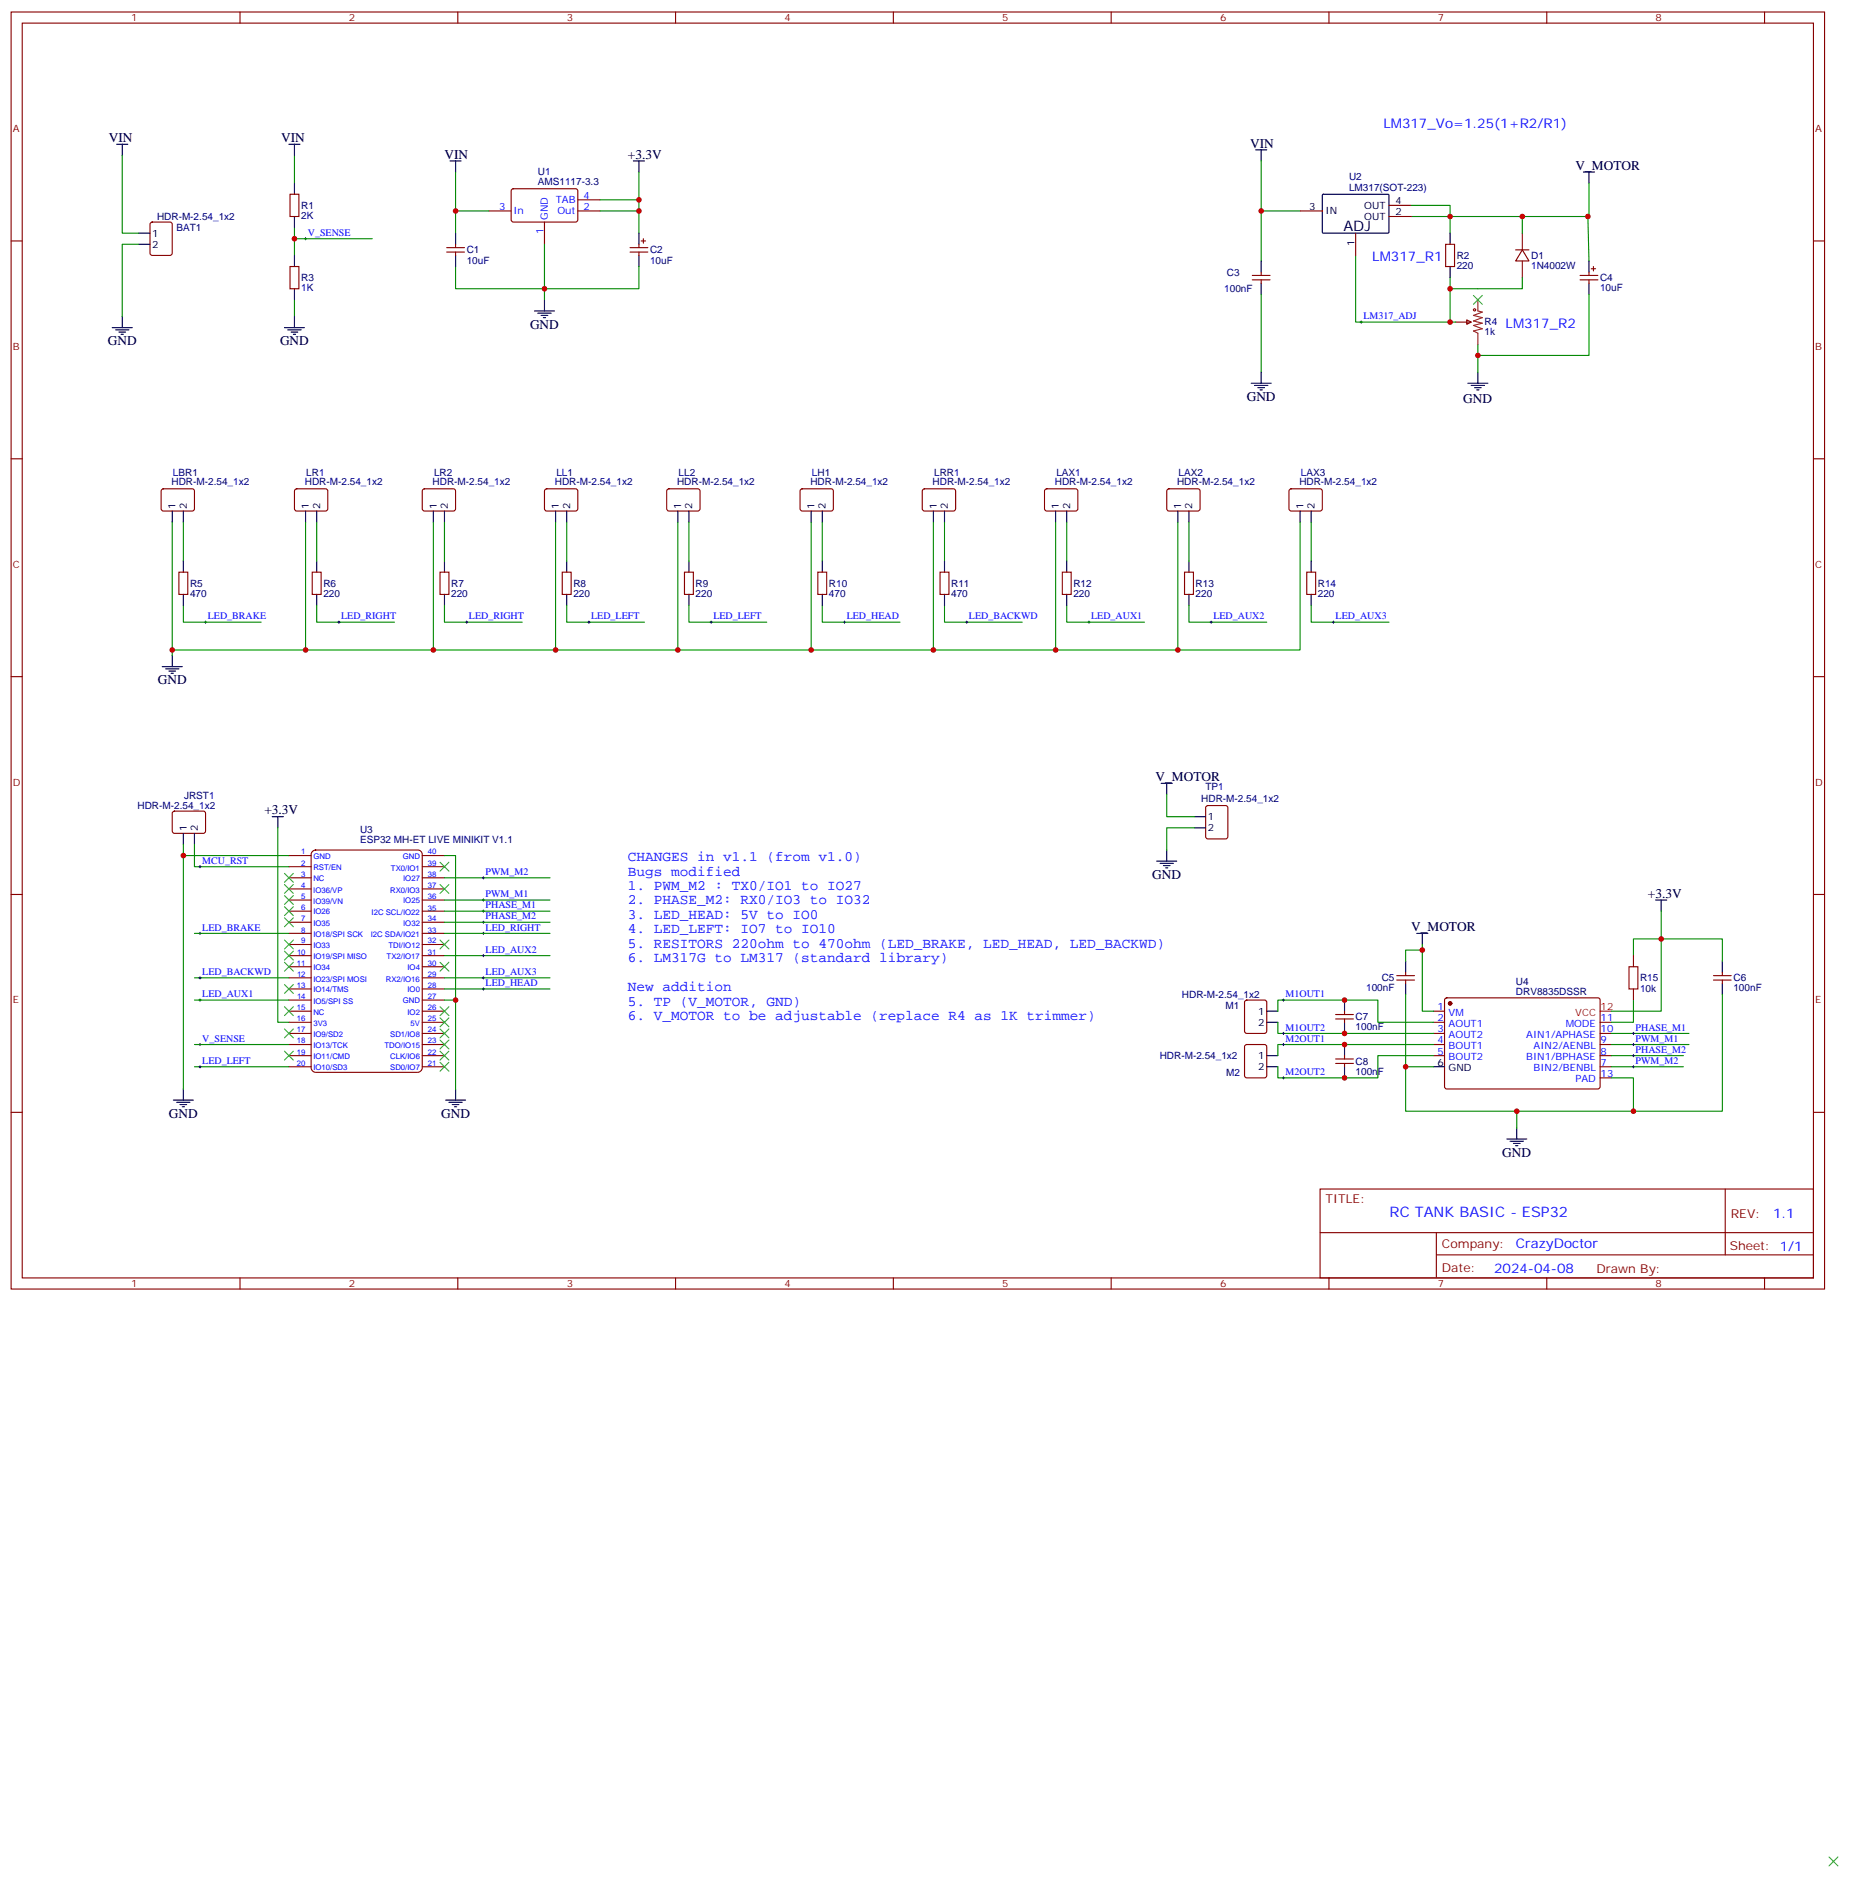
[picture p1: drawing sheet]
<svg xmlns="http://www.w3.org/2000/svg" width="587mm" height="596mm" viewBox="0 0 587 596" stroke-linecap="round" stroke-linejoin="round" font-family="sans-serif">
<g fill="none" stroke="#870000" stroke-width=".35">
<path d="M3.5 3.8h575.8v405.4h-575.8zM7.1 7.3h568.6v398.3h-568.6zM76.2 3.8v3.5M145.3 3.8v3.5M214.5 3.8v3.5M283.6 3.8v3.5M352.8 3.8v3.5M421.9 3.8v3.5M491.1 3.8v3.5M560.2 3.8v3.5M3.5 76.5h3.6M47.9 70.7l.4-.2h5.7l.6 .4 .1 9.5-.5 .6-5.9 .1-.6-.5-.1-9.4z"/>
<path d="M92.1 61.7h2.8v7h-2.8zM141.8 78.6h5.7M144.6 77.5v1.1M155.2 67h7.1M162.5 60.1l.5-.2 20 .1 .4 .6v9.5l-.7 .4-20-.1-.4-.6v-9.2zM172.9 70.5v7M183.4 67h7.1M183.4 63.4h7.1M200 78.6h5.7M202.8 77.5v1.1M203.6 76.5h1.4M204.3 75.8v1.4"/>
<path d="M412.7 67h7.1M430.4 74v7.1M441 65.2h7M441 68.7h7M459 77.5h2.8v7.1h-2.8zM481.2 79.3h4.2M483.3 79.3l2.1 3.5h-4.2zM483.3 74v5.3M575.7 76.5h3.6M92.1 84.6h2.8v7.1h-2.8zM141.8 80h5.7M144.6 80v1.1"/>
<path d="M200 80h5.7M202.8 80v1.1M397.6 88.8h5.6M397.6 87.4h5.6M400.4 86.4v1M400.4 88.8v1.1M483.3 82.8v5.3M501.6 88.8h5.7M501.6 87.4h5.7M504.5 86.4v1M504.5 88.8v1.1M505.2 85.3h1.4"/>
<path d="M505.9 84.6v1.4M462.1 102.2h5M465.7 101.5l1.4 .7-1.4 .7zM3.5 145.6h3.6M51.4 155.4l.5-.2h9.4l.4 .7v5.9l-.7 .4-9.4-.1-.4-.6v-5.6zM93.7 155.4l.5-.2h9.4l.5 .7-.1 5.9-.6 .4-9.5-.1-.4-.6v-5.6zM134.3 155.4l.5-.2h9.4l.4 .7v5.9l-.7 .4-9.4-.1-.4-.6v-5.6zM173.1 155.4l.5-.2h9.4l.4 .7v5.9l-.7 .4-9.4-.1-.4-.6v-5.6zM211.9 155.4l.5-.2h9.4l.4 .7v5.9l-.7 .4-9.4-.1-.4-.6v-5.6zM254.2 155.4l.5-.2h9.5l.4 .7-.1 5.9-.6 .4-9.5-.1-.4-.6v-5.6zM293 155.4l.5-.2h9.5l.4 .7-.1 5.9-.6 .4-9.5-.1-.4-.6v-5.6zM331.8 155.4l.5-.2h9.5l.4 .7-.1 5.9-.6 .4-9.5-.1-.4-.6v-5.6z"/>
<path d="M370.7 155.4l.4-.2h9.5l.4 .7-.1 5.9-.6 .4-9.5-.1-.4-.6v-5.6zM409.5 155.4l.4-.2h9.5l.4 .7-.1 5.9-.6 .4-9.4-.1-.5-.6v-5.6zM575.7 145.6h3.6M56.8 181.6h2.8v7.1h-2.8zM99.1 181.6h2.9v7.1h-2.9zM139.7 181.6h2.8v7.1h-2.8zM178.5 181.6h2.8v7.1h-2.8zM217.3 181.6h2.8v7.1h-2.8zM259.6 181.6h2.9v7.1h-2.9zM298.4 181.6h2.9v7.1h-2.9zM337.3 181.6h2.8v7.1h-2.8zM376.1 181.6h2.8v7.1h-2.8z"/>
<path d="M414.9 181.6h2.8v7.1h-2.8zM3.5 214.8h3.6M575.7 214.8h3.6M54.9 257.7l.5-.2h9.4l.5 .7-.1 5.9-.6 .4-9.5-.1-.4-.6v-5.6zM383 255.9l.5-.2h5.6l.7 .4v9.5l-.4 .6-5.9 .1-.7-.5v-9.4zM91.7 275.1h7.1M91.7 271.6h7.1M91.7 278.6h7.1M134.1 275.1h7M134.1 271.6h7M134.1 278.6h7M3.5 283.9h3.6"/>
<path d="M91.7 282.2h7.1M91.7 285.7h7.1M91.7 296.3h7.1M91.7 289.2h7.1M91.7 292.7h7.1M91.7 299.8h7.1M134.1 282.2h7M134.1 285.7h7M134.1 296.3h7M134.1 289.2h7M134.1 292.7h7M134.1 299.8h7"/>
<path d="M575.7 283.9h3.6M91.7 310.4h7.1M91.7 303.3h7.1M91.7 317.4h7.1M91.7 306.8h7.1M91.7 313.9h7.1M134.1 310.4h7M134.1 303.3h7M134.1 317.4h7M134.1 306.8h7M134.1 313.9h7M395.3 317.6l.5-.2h5.7l.6 .5 .1 9.4-.5 .7h-5.9l-.6-.4-.1-9.5z"/>
<path d="M443.4 311.1h5.7M443.4 309.7h5.7M446.3 308.6v1.1M446.3 311.1v1M458.8 316.9l.5-.2 48.3 .1 .4 .6-.1 27.8-.6 .5-48.3-.1-.4-.7v-27.5zM518.6 303.3v3.5M518.6 313.9v3.5M544 311.1h5.6M544 309.7h5.6M546.8 308.6v1.1M546.8 311.1v1M91.7 321h7.1"/>
<path d="M91.7 324.5h7.1M91.7 328h7.1M91.7 331.5h7.1M91.7 335.1h7.1M91.7 338.6h7.1M134.1 321h7M134.1 324.5h7M134.1 328h7M134.1 331.5h7M134.1 335.1h7M134.1 338.6h7M395.3 331.7l.5-.2h5.7l.6 .5 .1 9.4-.5 .7h-5.9l-.6-.4-.1-9.5z"/>
<path d="M424 323.4h5.7M424 322h5.7M424 337.5h5.7M424 336.1h5.7M426.9 321v1M426.9 323.4v1.1M426.9 335.1v1M426.9 337.5v1.1M455.1 321h3.5M455.1 324.5h3.5M455.1 328h3.5M455.1 331.5h3.5"/>
<path d="M455.1 335.1h3.5M508 324.5h3.5M508 328h3.5M508 331.5h3.5M508 335.1h3.5M508 338.6h3.5M3.5 353.1h3.6M508 342.1h3.5M575.7 353.1h3.6M419.1 377.4h156.6v28.2h-156.6zM547.7 377.4v20.9M419.1 391.2h156.5"/>
<path d="M456 398.3h119.6M456 391.2v14.2M76.2 405.6v3.6M145.3 405.6v3.6M214.5 405.6v3.6M283.6 405.6v3.6M352.8 405.6v3.6M421.9 405.6v3.6M491.1 405.6v3.6M560.2 405.6v3.6"/>
</g>
<g fill="none" stroke="#008700" stroke-width=".35">
<path d="M38.8 49.3v24.7h5.3M93.5 49.3v8.8M144.6 54.6v12.4M202.8 54.6v8.8M400.4 51.1v31.7M504.5 58.1v10.6h-56.5M44.1 77.5h-5.3v23M93.5 72.2v8.9M93.5 75.8h24.7M155.2 67h-10.6v7M172.9 77.5v17.7M190.5 67h12.3v7"/>
<path d="M190.5 63.4h12.3v3.6M400.4 67h12.3M448 65.2h12.4v8.8M483.3 68.7v5.3M504.1 68.7l.4 14.1M93.5 95.2v5.3M144.6 84.6v7.1h58.2v-7.1M400.4 93.4v24.7M430.4 81.1v21.1h31.7M460.4 88.1v3.6h22.9v-3.6M460.4 91.7v10.5M504.5 93.4v19.4h-35.3"/>
<path d="M469.2 109.3v8.8M54.7 165.7v42.4M58.2 165.7v12.4M97 165.7v40.6M100.5 165.7v12.4M137.6 165.7v40.6M141.1 165.7v12.4M176.4 165.7v40.6M179.9 165.7v12.4M215.2 165.7v40.6M218.7 165.7v12.4M257.5 165.7v40.6"/>
<path d="M261.1 165.7v12.4M296.3 165.7v40.6h-241.6M299.9 165.7v12.4M335.1 165.7v40.6h-38.8M338.7 165.7v12.4M373.9 165.7v40.6h-38.8M377.5 165.7v12.4M412.7 165.7v40.6h-38.8M416.3 165.7v12.4M58.2 192.2v5.3h24.7M100.5 192.2v5.3h24.7M141.1 192.2v5.3h24.7"/>
<path d="M179.9 192.2v5.3h24.7M218.7 192.2v5.3h24.7M261.1 192.2v5.3h24.7M299.9 192.2v5.3h24.7M338.7 192.2v5.3h24.7M377.5 192.2v5.3h24.7M416.3 192.2v5.3h24.7M370.4 252.2v7h8.8M58.2 268v77.7M58.2 271.6h33.5M61.7 268v7.1h30M88.2 262.7v61.8h3.5"/>
<path d="M141.1 271.6h3.5v45.8M141.1 278.6h33.5M379.2 262.7h-8.8v7.1M61.7 296.3h30M141.1 296.3h33.5M141.1 285.7h33.5M141.1 289.2h33.5M141.1 292.7h33.5M451.6 299.8v21.2h3.5M527.4 289.2v31.8h-15.9M61.7 310.4h30M61.7 317.4h30"/>
<path d="M141.1 317.4h3.5v28.3M141.1 310.4h33.5M141.1 303.3h33.5M141.1 313.9h33.5M446.3 315.7v22.9M451.6 301.6h-5.3v3.5M518.6 317.4v7.1h-7.1M518.6 303.3v-5.3h28.2v7.1M546.8 315.7v37h-65.3v5.3M61.7 338.6h30M61.7 331.5h30M405.7 324.5v3.5h49.4"/>
<path d="M405.7 321v-3.6h31.7v7.1h17.7M455.1 331.5h-49.4v3.6M455.1 335.1h-17.7v7h-31.7v-3.5M455.1 338.6h-8.8v14.1h35.2M511.5 335.1h23M511.5 338.6h23M511.5 328h24.7M511.5 331.5h24.7M511.5 342.1h7.1v10.6"/>
</g>
<g fill="none" stroke="#000" stroke-width=".35">
<path d="M37 45.8h3.6M38.8 45.8v3.5M91.7 45.8h3.5M93.5 45.8v3.5M93.5 58.1v3.6M142.9 51.1h3.5M144.6 51.1v3.5M201.1 51.1h3.5M202.8 51.1v3.5M398.6 47.6h3.6M400.4 47.6v3.5M502.7 54.6h3.5"/>
<path d="M504.5 54.6v3.5M44.1 74h3.5M44.1 77.5h3.5M93.5 68.7v3.5M144.6 74v3.5M202.8 74v3.5M419.9 61.8l.3-.1h20.6l.2 .3-.1 11.8-.3 .2h-20.6l-.2-.3zM460.4 74v3.5M93.5 81.1v3.5M93.5 91.7v3.5M144.6 81.1v3.5M169.7 98.7h6.3"/>
<path d="M170.7 99.4h4.3M172.9 95.2v3.5M202.8 81.1v3.5M400.4 82.8v3.6M400.4 89.9v3.5M460.4 84.6v3.5M504.5 82.8v3.6M504.5 89.9v3.5M35.6 104h6.4M36.7 104.7h4.2M37.7 105.4h2.2M38.5 106.1h.7"/>
<path d="M38.8 100.5v3.5M90.3 104h6.4M91.4 104.7h4.2M92.4 105.4h2.1M93.1 106.1h.7M93.5 100.5v3.5M171.8 100.1h2.1M172.5 100.8h.7M400.4 118.1v3.5M469.2 118.1v3.5M397.2 121.6h6.4M398.3 122.3h4.2"/>
<path d="M399.3 123h2.2M400 123.8h.8M466 121.6h6.4M467.1 122.3h4.2M468.1 123h2.2M468.8 123.8h.7M54.7 162.2v3.5M58.2 162.2v3.5M58.2 178.1v3.5M97 162.2v3.5M100.5 162.2v3.5M100.5 178.1v3.5"/>
<path d="M137.6 162.2v3.5M141.1 162.2v3.5M141.1 178.1v3.5M176.4 162.2v3.5M179.9 162.2v3.5M179.9 178.1v3.5M215.2 162.2v3.5M218.7 162.2v3.5M218.7 178.1v3.5M257.5 162.2v3.5M261.1 162.2v3.5M261.1 178.1v3.5"/>
<path d="M296.3 162.2v3.5M299.9 162.2v3.5M299.9 178.1v3.5M335.1 162.2v3.5M338.7 162.2v3.5M338.7 178.1v3.5M373.9 162.2v3.5M377.5 162.2v3.5M377.5 178.1v3.5M412.7 162.2v3.5M416.3 162.2v3.5M416.3 178.1v3.5"/>
<path d="M58.2 188.7v3.5M100.5 188.7v3.5M141.1 188.7v3.5M179.9 188.7v3.5M218.7 188.7v3.5M261.1 188.7v3.5M299.9 188.7v3.5M338.7 188.7v3.5M377.5 188.7v3.5M416.3 188.7v3.5M51.5 211.6h6.4M52.6 212.3h4.2"/>
<path d="M53.6 213h2.1M54.3 213.7h.7M54.7 208.1v3.5M86.4 259.2h3.6M88.2 259.2v3.5M368.7 248.6h3.5M370.4 248.6v3.6M379.2 259.2h3.6M58.2 264.5v3.5M61.7 264.5v3.5M367.2 273.3h6.4M368.3 274h4.2"/>
<path d="M369.4 274.7h2.1M370.1 275.4h.7M370.4 269.8v3.5M379.2 262.7h3.6M449.8 296.3h3.5M451.6 296.3v3.5M525.6 285.7h3.6M527.4 285.7v3.5M426.9 317.4v3.6M446.3 305.1v3.5M446.3 312.1v3.6M546.8 305.1v3.5"/>
<path d="M546.8 312.1v3.6M402.2 338.6h3.5M402.2 335.1h3.5M402.2 321h3.5M402.2 324.5h3.5M426.9 324.5v3.5M426.9 331.5v3.6M426.9 338.6v3.5M455.1 338.6h3.5M55 349.2h6.4M56.1 349.9h4.2M57.1 350.6h2.2"/>
<path d="M57.9 351.3h.7M58.2 345.7v3.5M141.5 349.2h6.3M142.5 349.9h4.3M143.6 350.6h2.1M144.3 351.3h.7M144.6 345.7v3.5M481.5 358v3.5M478.4 361.5h6.3M479.4 362.2h4.3M480.5 362.9h2.1M481.2 363.6h.7"/>
</g>
<g fill="none" stroke="#000" stroke-width=".32">
<path d="M96.7 75.8h.7M97 75.4v.7M431.8 102.2h.7M432.2 101.9v.7M64.9 197.5h.7M65.3 197.1v.7M107.2 197.5h.7M107.6 197.1v.7M147.8 197.5h.7M148.2 197.1v.7M186.6 197.5h.7M187 197.1v.7"/>
<path d="M225.4 197.5h.7M225.8 197.1v.7M267.8 197.5h.7M268.1 197.1v.7M306.6 197.5h.7M306.9 197.1v.7M345.4 197.5h.7M345.7 197.1v.7M384.2 197.5h.7M384.5 197.1v.7M423 197.5h.7M423.3 197.1v.7"/>
<path d="M63.1 275.1h.8M63.5 274.7v.7M153.1 278.6h.7M153.5 278.3v.7M63.1 296.3h.8M63.5 295.9v.7M153.1 285.7h.7M153.1 289.2h.7M153.1 296.3h.7M153.1 292.7h.7M153.5 285.3v.7M153.5 288.9v.7"/>
<path d="M153.5 292.4v.7M153.5 295.9v.7M63.1 317.4h.8M63.1 310.4h.8M63.5 310v.7M63.5 317.1v.7M153.1 310.4h.7M153.1 303.3h.7M153.1 313.9h.7M153.5 303v.7M153.5 310v.7M153.5 313.5v.8"/>
<path d="M407.1 317.4h.7M407.5 317.1v.7M63.1 338.6h.8M63.1 331.5h.8M63.5 331.2v.7M63.5 338.2v.7M407.1 328h.7M407.1 331.5h.7M407.5 327.7v.7M407.5 331.2v.7M518.2 335.1h.7M518.2 338.6h.7"/>
<path d="M518.2 328h.7M518.2 331.5h.7M518.6 327.7v.7M518.6 331.2v.7M518.6 334.7v.7M518.6 338.2v.7M407.1 342.1h.7M407.5 341.8v.7"/>
</g>
<circle cx="460.4" cy="318.5" r=".53" fill="#870000" stroke="#870000" stroke-width=".35"/>
<path d="M508 321h3.5" fill="none" stroke="#f00" stroke-width=".35"/>
<g fill="none" stroke="#3c3" stroke-width=".35">
<path d="M467.8 93.8l2.8 2.8M470.6 93.8l-2.8 2.8M90.3 277.2l2.8 2.8M93.1 277.2l-2.8 2.8M139.7 273.7l2.8 2.8M142.5 273.7l-2.8 2.8M90.3 284.3l2.8 2.8M90.3 298.4l2.8 2.8M90.3 291.3l2.8 2.8M90.3 280.7l2.8 2.9M90.3 287.8l2.8 2.8M93.1 284.3l-2.8 2.8"/>
<path d="M93.1 298.4l-2.8 2.8M93.1 291.3l-2.8 2.8M93.1 280.7l-2.8 2.9M93.1 287.8l-2.8 2.8M139.7 280.7l2.8 2.9M139.7 298.4l2.8 2.8M142.5 280.7l-2.8 2.9M142.5 298.4l-2.8 2.8M90.3 301.9l2.8 2.8M90.3 305.4l2.8 2.9M90.3 312.5l2.8 2.8M90.3 319.5l2.8 2.9"/>
<path d="M93.1 301.9l-2.8 2.8M93.1 305.4l-2.8 2.9M93.1 312.5l-2.8 2.8M93.1 319.5l-2.8 2.9M139.7 305.4l2.8 2.9M139.7 319.5l2.8 2.9M142.5 305.4l-2.8 2.9M142.5 319.5l-2.8 2.9M90.3 326.6l2.8 2.8M90.3 333.7l2.8 2.8M93.1 326.6l-2.8 2.8M93.1 333.7l-2.8 2.8"/>
<path d="M139.7 330.1l2.8 2.9M139.7 337.2l2.8 2.8M139.7 323.1l2.8 2.8M139.7 333.7l2.8 2.8M139.7 326.6l2.8 2.8M142.5 330.1l-2.8 2.9M142.5 337.2l-2.8 2.8M142.5 323.1l-2.8 2.8M142.5 333.7l-2.8 2.8M142.5 326.6l-2.8 2.8M580.7 589.4l2.8 2.8M583.5 589.4l-2.8 2.8"/>
</g>
<path d="M99.1 270.4l1.1-.6h32.4a1.41 1.41 0 0 1 1.5 1.4v67.7a1.51 1.51 0 0 1-1.5 1.5h-32.4a1.51 1.51 0 0 1-1.4-1.5v-67.7z" fill="none" stroke="#800000" stroke-width=".35"/>
<g fill="none" stroke="#a10000" stroke-width=".35">
<path d="M517.2 306.8h2.8v7.1h-2.8z"/>
<circle cx="468.1" cy="98.4" r=".35"/>
</g>
<path d="M469.2 95.2v3.5l1.4 .4-2.8 1 2.8 .7-2.8 1.1 2.8 .7-2.8 .7 2.8 1.1-2.8 .7 1.4 .7v3.5" fill="none" stroke="#8c2424" stroke-width=".35"/>
<g fill="#c00">
<circle cx="93.5" cy="75.8" r=".88"/>
<circle cx="97" cy="206.3" r=".88"/>
<circle cx="137.6" cy="206.3" r=".88"/>
<circle cx="176.4" cy="206.3" r=".88"/>
<circle cx="215.2" cy="206.3" r=".88"/>
<circle cx="257.5" cy="206.3" r=".88"/>
<circle cx="54.7" cy="206.3" r=".88"/>
<circle cx="144.6" cy="67" r=".88"/>
<circle cx="202.8" cy="63.4" r=".88"/>
<circle cx="202.8" cy="67" r=".88"/>
<circle cx="172.9" cy="91.7" r=".88"/>
<circle cx="296.3" cy="206.3" r=".88"/>
<circle cx="335.1" cy="206.3" r=".88"/>
<circle cx="373.9" cy="206.3" r=".88"/>
<circle cx="527.4" cy="298" r=".88"/>
<circle cx="426.9" cy="331.5" r=".88"/>
<circle cx="426.9" cy="328" r=".88"/>
<circle cx="426.9" cy="317.4" r=".88"/>
<circle cx="426.9" cy="342.1" r=".88"/>
<circle cx="481.5" cy="352.7" r=".88"/>
<circle cx="518.6" cy="352.7" r=".88"/>
<circle cx="451.6" cy="301.6" r=".88"/>
<circle cx="446.3" cy="338.6" r=".88"/>
<circle cx="144.6" cy="317.4" r=".88"/>
<circle cx="58.2" cy="271.6" r=".88"/>
<circle cx="460.4" cy="68.7" r=".88"/>
<circle cx="504.1" cy="68.7" r=".88"/>
<circle cx="483.3" cy="68.7" r=".88"/>
<circle cx="400.4" cy="67" r=".88"/>
<circle cx="460.4" cy="91.7" r=".88"/>
<circle cx="469.2" cy="112.8" r=".88"/>
<circle cx="460.4" cy="102.2" r=".88"/>
</g>
<text font-size="4.6" x="426.5" y="73.3">ADJ</text>
<g font-size="4.6" fill="#00f">
<text x="199.3" y="273.3">CHANGES in v1.1 (from v1.0)</text>
<text x="199.3" y="277.9">Bugs modified</text>
<text x="199.3" y="282.5">1. PWM_M2 : TX0/IO1 to IO27</text>
<text x="199.3" y="287.1">2. PHASE_M2: RX0/IO3 to IO32</text>
<text x="199.3" y="291.7">3. LED_HEAD: 5V to IO0</text>
<text x="199.3" y="296.3">4. LED_LEFT: IO7 to IO10</text>
<text x="199.3" y="300.8">5. RESITORS 220ohm to 470ohm (LED_BRAKE, LED_HEAD, LED_BACKWD)</text>
<text x="199.3" y="305.4">6. LM317G to LM317 (standard library)</text>
<text x="199.3" y="314.6">New addition</text>
<text x="199.3" y="319.2">5. TP (V_MOTOR, GND)</text>
<text x="199.3" y="323.8">6. V_MOTOR to be adjustable (replace R4 as 1K trimmer)</text>
<text x="441.2" y="386.4">RC TANK BASIC - ESP32</text>
</g>
<g font-size="4.2" fill="#00f">
<text x="439.2" y="40.5">LM317_Vo=1.25(1+R2/R1)</text>
<text x="435.7" y="82.8">LM317_R1</text>
<text x="478" y="104">LM317_R2</text>
<text x="562.9" y="386.7">1.1</text>
<text x="481.3" y="396.2">CrazyDoctor</text>
<text x="474.4" y="404">2024-04-08</text>
</g>
<g font-size="4.2">
<text x="34.6" y="45.1">VIN</text>
<text x="89.3" y="45.1">VIN</text>
<text x="396.9" y="46.8">VIN</text>
<text x="141.1" y="50.4">VIN</text>
<text x="199.3" y="50.4">+3.3V</text>
<text x="500.2" y="53.9">V_MOTOR</text>
<text x="168.3" y="104.4">GND</text>
<text x="34.2" y="109.6">GND</text>
<text x="88.9" y="109.6">GND</text>
<text x="395.8" y="127.3">GND</text>
<text x="464.5" y="127.8">GND</text>
<text x="50.1" y="217.2">GND</text>
<text x="366.9" y="247.9">V_MOTOR</text>
<text x="84" y="258.5">+3.3V</text>
<text x="365.8" y="279">GND</text>
<text x="523.2" y="285">+3.3V</text>
<text x="448" y="295.6">V_MOTOR</text>
<text x="53.6" y="354.8">GND</text>
<text x="140.1" y="354.8">GND</text>
<text x="477" y="367.2">GND</text>
</g>
<g font-size="3.9" fill="#800">
<text x="420.9" y="382">TITLE:</text>
<text x="549.5" y="386.7">REV:</text>
<text x="457.8" y="396.2">Company:</text>
<text x="549.1" y="396.8">Sheet: 1/1</text>
<text x="457.8" y="403.9">Date:</text>
<text x="506.8" y="403.9">Drawn By: 정권희</text>
</g>
<g font-size="3.2" fill="#800">
<text x="41.6" y="6.8">1</text>
<text x="110.8" y="6.8">2</text>
<text x="179.9" y="6.8">3</text>
<text x="249.1" y="6.8">4</text>
<text x="318.2" y="6.8">5</text>
<text x="387.3" y="6.8">6</text>
<text x="456.5" y="6.8">7</text>
<text x="525.6" y="6.8">8</text>
<text x="4.1" y="41.9">A</text>
<text x="576.3" y="41.9">A</text>
<text x="4.1" y="111.1">B</text>
<text x="576.3" y="111.1">B</text>
<text x="4.1" y="180.2">C</text>
<text x="576.3" y="180.2">C</text>
<text x="4.1" y="249.3">D</text>
<text x="576.3" y="249.3">D</text>
<text x="4.1" y="318.5">E</text>
<text x="576.3" y="318.5">E</text>
<text x="41.6" y="408.6">1</text>
<text x="110.8" y="408.6">2</text>
<text x="179.9" y="408.6">3</text>
<text x="249.1" y="408.6">4</text>
<text x="318.2" y="408.6">5</text>
<text x="387.3" y="408.6">6</text>
<text x="456.5" y="408.6">7</text>
<text x="525.6" y="408.6">8</text>
</g>
<g font-size="3.2" fill="#000080">
<text x="170.8" y="58.7">AMS1117-3.3</text>
<text x="170.8" y="55.5">U1</text>
<text x="428.3" y="57.3">U2</text>
<text x="428.3" y="60.5">LM317(SOT-223)</text>
<text x="49.8" y="69.9">HDR-M-2.54_1x2</text>
<text x="95.6" y="69.4">2K</text>
<text x="95.6" y="66.3">R1</text>
<text x="56" y="73.4">BAT1</text>
<text x="148.2" y="83.7">10uF</text>
<text x="148.2" y="80.4">C1</text>
<text x="206.4" y="83.7">10uF</text>
<text x="206.4" y="80.4">C2</text>
<text x="462.5" y="82.2">R2</text>
<text x="486.1" y="82.1">D1</text>
<text x="95.6" y="89.2">R3</text>
<text x="389.5" y="87.5">C3</text>
<text x="462.5" y="85.4">220</text>
<text x="486.1" y="85.3">1N4002W</text>
<text x="508" y="89.3">C4</text>
<text x="95.6" y="92.4">1K</text>
<text x="388.7" y="92.8">100nF</text>
<text x="508" y="92.5">10uF</text>
<text x="471.3" y="106.5">1k</text>
<text x="471.3" y="103.3">R4</text>
<text x="54.4" y="154.1">HDR-M-2.54_1x2</text>
<text x="54.9" y="151.2">LBR1</text>
<text x="96.8" y="154.1">HDR-M-2.54_1x2</text>
<text x="97.3" y="151.2">LR1</text>
<text x="137.3" y="154.1">HDR-M-2.54_1x2</text>
<text x="137.8" y="151.2">LR2</text>
<text x="176.2" y="154.1">HDR-M-2.54_1x2</text>
<text x="176.6" y="151.2">LL1</text>
<text x="215" y="154.1">HDR-M-2.54_1x2</text>
<text x="215.4" y="151.2">LL2</text>
<text x="257.3" y="154.1">HDR-M-2.54_1x2</text>
<text x="257.8" y="151.2">LH1</text>
<text x="296.1" y="154.1">HDR-M-2.54_1x2</text>
<text x="296.6" y="151.2">LRR1</text>
<text x="334.9" y="154.1">HDR-M-2.54_1x2</text>
<text x="335.4" y="151.2">LAX1</text>
<text x="373.7" y="154.1">HDR-M-2.54_1x2</text>
<text x="374.2" y="151.2">LAX2</text>
<text x="412.5" y="154.1">HDR-M-2.54_1x2</text>
<text x="413" y="151.2">LAX3</text>
<text x="60.3" y="189.5">470</text>
<text x="60.3" y="186.3">R5</text>
<text x="102.7" y="189.5">220</text>
<text x="102.7" y="186.3">R6</text>
<text x="143.2" y="189.5">220</text>
<text x="143.2" y="186.3">R7</text>
<text x="182" y="189.5">220</text>
<text x="182" y="186.3">R8</text>
<text x="220.8" y="189.5">220</text>
<text x="220.8" y="186.3">R9</text>
<text x="263.2" y="189.5">470</text>
<text x="263.2" y="186.3">R10</text>
<text x="302" y="189.5">470</text>
<text x="302" y="186.3">R11</text>
<text x="340.8" y="189.5">220</text>
<text x="340.8" y="186.3">R12</text>
<text x="379.6" y="189.5">220</text>
<text x="379.6" y="186.3">R13</text>
<text x="418.4" y="189.5">220</text>
<text x="418.4" y="186.3">R14</text>
<text x="382.7" y="250.9">TP1</text>
<text x="43.6" y="256.8">HDR-M-2.54_1x2</text>
<text x="58.4" y="253.5">JRST1</text>
<text x="381.4" y="254.6">HDR-M-2.54_1x2</text>
<text x="114.3" y="267.7">ESP32 MH-ET LIVE MINIKIT V1.1</text>
<text x="114.3" y="264.5">U3</text>
<text x="438.7" y="311.5">C5</text>
<text x="520.7" y="311.5">R15</text>
<text x="550.3" y="311.5">C6</text>
<text x="375.2" y="316.8">HDR-M-2.54_1x2</text>
<text x="433.7" y="314.7">100nF</text>
<text x="481.3" y="315.7">DRV8835DSSR</text>
<text x="481.3" y="312.5">U4</text>
<text x="520.7" y="314.7">10k</text>
<text x="550.3" y="314.7">100nF</text>
<text x="389.1" y="320.4">M1</text>
<text x="430.4" y="323.9">C7</text>
<text x="430.4" y="327">100nF</text>
<text x="368.2" y="336.1">HDR-M-2.54_1x2</text>
<text x="389.3" y="341.5">M2</text>
<text x="430.4" y="341.2">100nF</text>
<text x="430.4" y="338">C8</text>
</g>
<g font-size="3.2" fill="#00f">
<text x="176.4" y="64.5">TAB</text>
<text x="185.2" y="63.1">4</text>
<text x="158.5" y="66.6">3</text>
<text x="163" y="68">In</text>
<text x="173.9" y="69.8" transform="rotate(-90 173.9 69.8)">GND</text>
<text x="177" y="68">Out</text>
<text x="185.2" y="66.6">2</text>
<text x="97.7" y="74.9">V_SENSE</text>
<text x="172.5" y="74.3" transform="rotate(-90 172.5 74.3)">1</text>
<text x="432.9" y="101.4">LM317_ADJ</text>
<text x="66" y="196.6">LED_BRAKE</text>
<text x="108.3" y="196.6">LED_RIGHT</text>
<text x="148.9" y="196.6">LED_RIGHT</text>
<text x="187.7" y="196.6">LED_LEFT</text>
<text x="226.5" y="196.6">LED_LEFT</text>
<text x="268.8" y="196.6">LED_HEAD</text>
<text x="307.6" y="196.6">LED_BACKWD</text>
<text x="346.4" y="196.6">LED_AUX1</text>
<text x="385.2" y="196.6">LED_AUX2</text>
<text x="424" y="196.6">LED_AUX3</text>
<text x="64.2" y="274.2">MCU_RST</text>
<text x="154.2" y="277.7">PWM_M2</text>
<text x="154.2" y="284.8">PWM_M1</text>
<text x="154.2" y="288.3">PHASE_M1</text>
<text x="154.2" y="291.9">PHASE_M2</text>
<text x="64.2" y="295.4">LED_BRAKE</text>
<text x="154.2" y="295.4">LED_RIGHT</text>
<text x="154.2" y="302.4">LED_AUX2</text>
<text x="64.2" y="309.5">LED_BACKWD</text>
<text x="154.2" y="309.5">LED_AUX3</text>
<text x="64.2" y="316.5">LED_AUX1</text>
<text x="154.2" y="313">LED_HEAD</text>
<text x="408.2" y="316.5">M1OUT1</text>
<text x="456.4" y="320.6">1</text>
<text x="459.9" y="322.4">VM</text>
<text x="408.2" y="327.1">M1OUT2</text>
<text x="456.4" y="324.1">2</text>
<text x="456.4" y="327.7">3</text>
<text x="459.9" y="325.9">AOUT1</text>
<text x="459.9" y="329.4">AOUT2</text>
<text x="484.5" y="329.4">AIN1/APHASE</text>
<text x="497.1" y="325.9">MODE</text>
<text x="508.2" y="327.7">10</text>
<text x="508.2" y="324.1">11</text>
<text x="519.3" y="327.1">PHASE_M1</text>
<text x="64.2" y="330.7">V_SENSE</text>
<text x="408.2" y="330.7">M2OUT1</text>
<text x="456.4" y="331.2">4</text>
<text x="456.4" y="334.7">5</text>
<text x="459.9" y="333">BOUT1</text>
<text x="486.9" y="333">AIN2/AENBL</text>
<text x="508.2" y="334.7">8</text>
<text x="508.2" y="331.2">9</text>
<text x="519.3" y="334.2">PHASE_M2</text>
<text x="519.3" y="330.7">PWM_M1</text>
<text x="64.2" y="337.7">LED_LEFT</text>
<text x="408.2" y="341.2">M2OUT2</text>
<text x="459.9" y="336.5">BOUT2</text>
<text x="484.5" y="336.5">BIN1/BPHASE</text>
<text x="486.9" y="340">BIN2/BENBL</text>
<text x="508.2" y="338.2">7</text>
<text x="508.2" y="341.8">13</text>
<text x="519.3" y="337.7">PWM_M2</text>
<text x="500.2" y="343.5">PAD</text>
</g>
<g font-size="3.2">
<text x="443.1" y="64.8">4</text>
<text x="415.7" y="66.6">3</text>
<text x="420.9" y="68">IN</text>
<text x="433.1" y="66.3">OUT</text>
<text x="433.1" y="69.8">OUT</text>
<text x="443.1" y="68.4">2</text>
<text x="48.3" y="75.1">1</text>
<text x="48.3" y="78.6">2</text>
<text x="430" y="78.1" transform="rotate(-90 430 78.1)">1</text>
<text x="55.7" y="161.5" transform="rotate(-90 55.7 161.5)">1</text>
<text x="59.3" y="161.5" transform="rotate(-90 59.3 161.5)">2</text>
<text x="98.1" y="161.5" transform="rotate(-90 98.1 161.5)">1</text>
<text x="101.6" y="161.5" transform="rotate(-90 101.6 161.5)">2</text>
<text x="138.6" y="161.5" transform="rotate(-90 138.6 161.5)">1</text>
<text x="142.2" y="161.5" transform="rotate(-90 142.2 161.5)">2</text>
<text x="177.4" y="161.5" transform="rotate(-90 177.4 161.5)">1</text>
<text x="181" y="161.5" transform="rotate(-90 181 161.5)">2</text>
<text x="216.3" y="161.5" transform="rotate(-90 216.3 161.5)">1</text>
<text x="219.8" y="161.5" transform="rotate(-90 219.8 161.5)">2</text>
<text x="258.6" y="161.5" transform="rotate(-90 258.6 161.5)">1</text>
<text x="262.1" y="161.5" transform="rotate(-90 262.1 161.5)">2</text>
<text x="297.4" y="161.5" transform="rotate(-90 297.4 161.5)">1</text>
<text x="300.9" y="161.5" transform="rotate(-90 300.9 161.5)">2</text>
<text x="336.2" y="161.5" transform="rotate(-90 336.2 161.5)">1</text>
<text x="339.7" y="161.5" transform="rotate(-90 339.7 161.5)">2</text>
<text x="375" y="161.5" transform="rotate(-90 375 161.5)">1</text>
<text x="378.5" y="161.5" transform="rotate(-90 378.5 161.5)">2</text>
<text x="413.8" y="161.5" transform="rotate(-90 413.8 161.5)">1</text>
<text x="417.3" y="161.5" transform="rotate(-90 417.3 161.5)">2</text>
<text x="59.3" y="263.8" transform="rotate(-90 59.3 263.8)">1</text>
<text x="62.8" y="263.8" transform="rotate(-90 62.8 263.8)">2</text>
<text x="383.5" y="260.3">1</text>
<text x="383.5" y="263.8">2</text>
<text x="399.4" y="322">1</text>
<text x="399.4" y="325.5">2</text>
<text x="399.4" y="336.1">1</text>
<text x="399.4" y="339.7">2</text>
<text x="456.4" y="338.2">6</text>
<text x="459.9" y="340">GND</text>
</g>
<g font-size="3.2" fill="#f00">
<text x="500.1" y="322.4">VCC</text>
<text x="508.2" y="320.6">12</text>
</g>
<g font-size="2.5" fill="#00f">
<text x="95.6" y="271.2">1</text>
<text x="95.6" y="274.7">2</text>
<text x="99.5" y="272.6">GND</text>
<text x="127.9" y="272.6">GND</text>
<text x="135.8" y="274.9">39</text>
<text x="135.8" y="271.2">40</text>
<text x="95.6" y="282">4</text>
<text x="95.6" y="278.3">3</text>
<text x="99.5" y="276.2">RST/EN</text>
<text x="99.5" y="279.7">NC</text>
<text x="124.1" y="276.3">TX0/IO1</text>
<text x="128" y="279.7">IO27</text>
<text x="135.8" y="282">37</text>
<text x="135.8" y="278.3">38</text>
<text x="95.6" y="285.5">5</text>
<text x="99.5" y="283.4">IO36/VP</text>
<text x="99.5" y="286.9">IO39/VN</text>
<text x="123.9" y="283.4">RX0/IO3</text>
<text x="128" y="286.7">IO25</text>
<text x="135.8" y="285.3">36</text>
<text x="95.6" y="288.9">6</text>
<text x="95.6" y="292.4">7</text>
<text x="99.5" y="290.3">IO26</text>
<text x="99.5" y="293.8">IO35</text>
<text x="118" y="290.4">I2C SCL/IO22</text>
<text x="128" y="293.8">IO32</text>
<text x="135.8" y="289">35</text>
<text x="135.8" y="292.4">34</text>
<text x="95.6" y="299.4">9</text>
<text x="95.7" y="296.1">8</text>
<text x="99.5" y="297.5">IO18/SPI SCK</text>
<text x="117.7" y="297.5">I2C SDA/IO21</text>
<text x="135.8" y="296.1">33</text>
<text x="135.8" y="299.4">32</text>
<text x="94.3" y="303.1">10</text>
<text x="99.5" y="300.8">IO33</text>
<text x="99.5" y="304.5">IO19/SPI MISO</text>
<text x="122.8" y="304.5">TX2/IO17</text>
<text x="123.3" y="300.8">TDI/IO12</text>
<text x="135.8" y="303.1">31</text>
<text x="94.3" y="306.5">11</text>
<text x="94.3" y="310.2">12</text>
<text x="99.5" y="307.9">IO34</text>
<text x="99.5" y="311.6">IO23/SPI MOSI</text>
<text x="122.5" y="311.6">RX2/IO16</text>
<text x="129.4" y="307.9">IO4</text>
<text x="135.8" y="310.2">29</text>
<text x="135.8" y="306.5">30</text>
<text x="94.3" y="313.5">13</text>
<text x="94.3" y="317.2">14</text>
<text x="99.5" y="315">IO14/TMS</text>
<text x="129.4" y="315">IO0</text>
<text x="135.8" y="313.5">28</text>
<text x="135.8" y="317.1">27</text>
<text x="94.3" y="320.6">15</text>
<text x="99.5" y="322">NC</text>
<text x="99.5" y="318.6">IO5/SPI SS</text>
<text x="127.9" y="318.5">GND</text>
<text x="129.4" y="322">IO2</text>
<text x="135.8" y="320.6">26</text>
<text x="94.3" y="324.1">16</text>
<text x="94.3" y="327.7">17</text>
<text x="99.5" y="325.5">3V3</text>
<text x="99.5" y="329.1">IO9/SD2</text>
<text x="123.9" y="329.1">SD1/IO8</text>
<text x="130.3" y="325.5">5V</text>
<text x="135.8" y="327.7">24</text>
<text x="135.8" y="324.1">25</text>
<text x="94.3" y="331.2">18</text>
<text x="94.3" y="334.7">19</text>
<text x="99.5" y="332.6">IO13/TCK</text>
<text x="122.1" y="332.6">TDO/IO15</text>
<text x="135.8" y="334.7">22</text>
<text x="135.8" y="331.2">23</text>
<text x="94.3" y="338.2">20</text>
<text x="99.5" y="336.1">IO11/CMD</text>
<text x="99.5" y="339.7">IO10/SD3</text>
<text x="123.9" y="336.1">CLK/IO6</text>
<text x="123.9" y="339.7">SD0/IO7</text>
<text x="135.8" y="338.2">21</text>
</g>
</svg>
